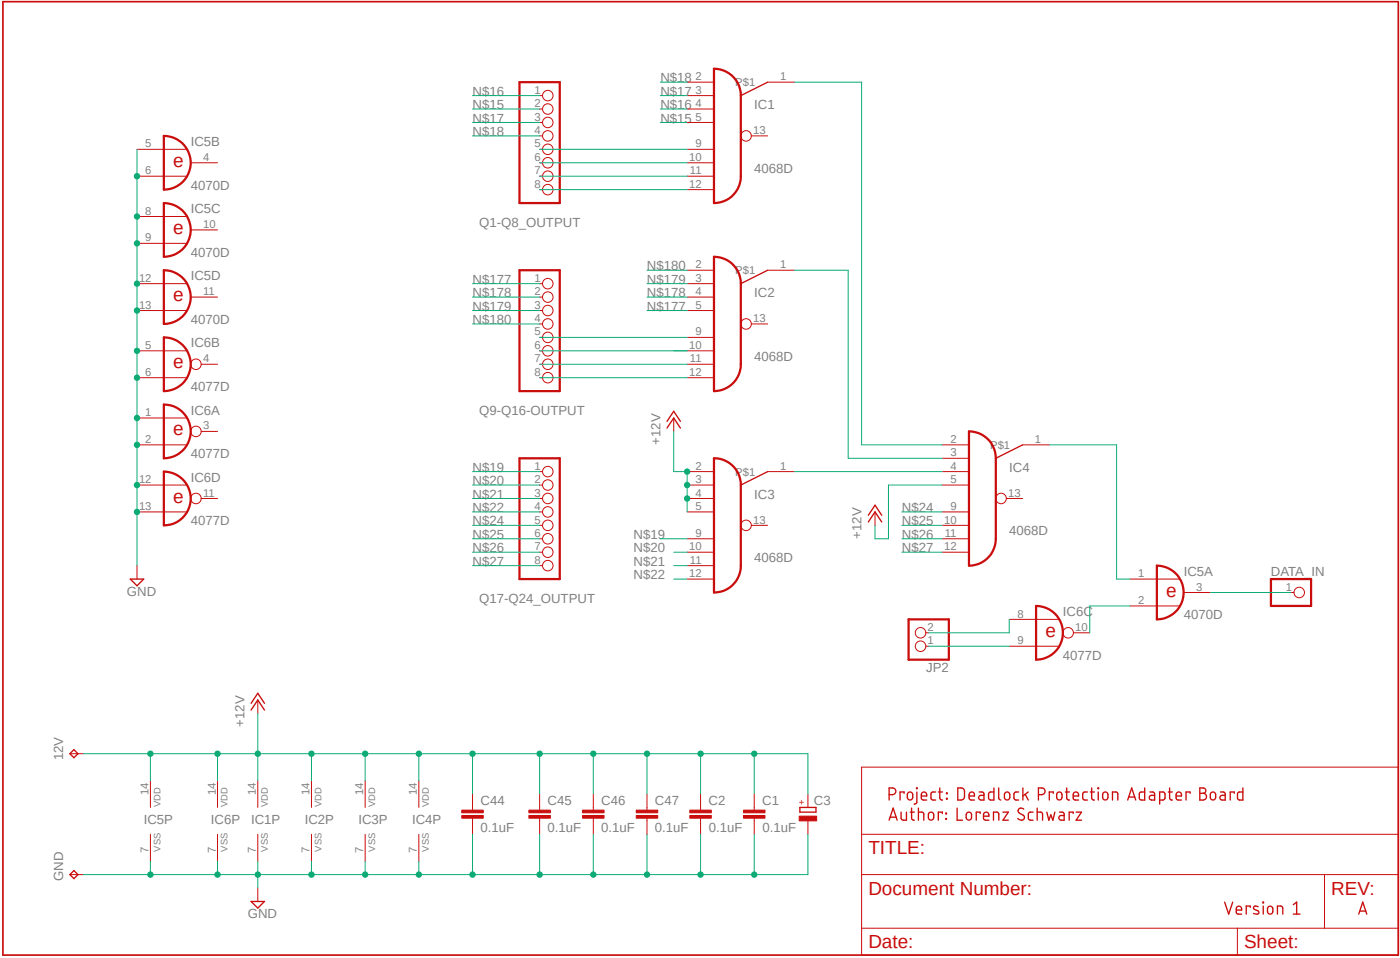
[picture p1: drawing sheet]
<svg xmlns="http://www.w3.org/2000/svg" width="265mm" height="181mm" viewBox="0 0 265 181" stroke-linecap="round" stroke-linejoin="round" font-family="sans-serif">
<!-- layer: Ebene 1 -->
<g fill="none" stroke="#c90d0c" stroke-width=".25">
<path d="M145.3 15.5l-5.1 2.6M145.3 51.1l-5.1 2.5M128.8 79.7l-1.3-1.9-1.3 1.9M128.8 80.9l-1.3-1.9-1.3 1.9M145.3 89.2l-5.1 2.5M164.3 98.7l1.3-1.9 1.3 1.9M166.9 97.4l-1.3-1.9-1.3 1.9M193.5 84.1l-5 2.6M24.7 109.5h2.5l-1.3 1.3zM47.5 134.3l1.3-1.9 1.3 1.9M50.1 133l-1.3-1.9-1.3 1.9M14 141.8l.8 .7-.8 .8-.8-.8z"/>
<path d="M151.4 152.7h3v.9h-3zM168.3 150.3h.6a.63 .63 0 0 0 .6-.7 .63 .63 0 0 0-.6-.6h-.6v2.3M168.3 155.1l.7-2.3 .8 2.3M168.5 154.5h1.1M171.1 150v-.2h-.8v1.5M171.6 153.6v1.5h-.7l-.3-.2-.1-1.3M171.9 149.9l.4-.1a.9 .9 0 0 1 .2 1.4h-.5l-.3-.3zM172.3 153.6h.7M172.5 152.8l.1 2.1 .4 .2M173.5 149l.1 .1zM173.5 149.8v2l-.5 .2M173.8 153.6l.9 .1 .1 1.4"/>
<path d="M173.8 152.8v2.3M174.4 150.5h1a.53 .53 0 0 0-.4-.7 .53 .53 0 0 0-.6 .5l.1 .9 .9 .1M175.8 153.7l.5-.1a.88 .88 0 0 1 .2 1.4l-.4 .1-.4-.4zM177.1 149.8l-.8 .1-.1 1 .2 .3 .7 .1M177.6 149.8h.8M177.9 149v1.9l.2 .3 .3 .1M178.4 153.8v-.2h-.8v1.5M179 153.8l.1 .1zM179 154.8l.1 .1zM179.1 149.9l.2 .2zM179.1 151l.2 .1zM181.1 152.8v2.3h1.1"/>
<path d="M181.3 149h.8l.4 .4v1.4l-.4 .4-.8 .1zM183 153.7l.5-.1a.9 .9 0 0 1 .1 1.4l-.3 .1-.4-.4v-.6zM183.4 150.5h1a.53 .53 0 0 0-.3-.7 .53 .53 0 0 0-.7 .5l.1 .9 .9 .1M185.3 149.8h.7l.2 .2v1.3h-.5a.44 .44 0 0 1-.5-.5 .44 .44 0 0 1 .5-.4h.5M185.5 153.8v-.2h-.7v1.5M186.1 154.3h1.1a.53 .53 0 0 0-.4-.7 .53 .53 0 0 0-.7 .5l.1 .9 1 .1M188 155.1v-1.5l.9 .1 .1 .2v1.2M188.1 149v2.3l-.8-.1-.2-.3v-.9l.2-.2h.8M189 149v1.9l.4 .4M189.8 153.6h1l-1 1.5h1M190.2 149.9l.5-.1a.9 .9 0 0 1 .2 1.4h-.5l-.3-.3zM192.8 149.8l-.8 .1-.1 1 .3 .3 .6 .1"/>
<path d="M193.6 149v2.3M193.8 153a.57 .57 0 0 0-.9-.1 .57 .57 0 0 0 0 .9l.7 .3a.57 .57 0 0 1 .1 .9 .57 .57 0 0 1-.9-.1l-.2-.1M194 150.2l.6 1.1M194.6 149.8l-1 .7M195.5 153.6h-.6l-.3 .3v1l.4 .2h.5M196.3 153.6l.9 .1 .1 1.4M196.3 152.8v2.3M196.5 150.3h.7a.63 .63 0 0 0 .6-.7 .63 .63 0 0 0-.6-.6h-.7v2.3M199.3 150v-.2h-.7v1.5M199.6 153.6l-.3 1.5-.4-1-.4 1-.4-1.5M200.1 149.9l.5-.1a.9 .9 0 0 1 .1 1.4h-.5l-.2-.3zM200.5 153.6h.7l.2 .2v1.3h-.6a.44 .44 0 0 1-.4-.5 .44 .44 0 0 1 .4-.4h.6"/>
<path d="M201.6 149.8h.8M201.9 149v2l.5 .3M203.1 153.8v-.2h-.7v1.5M203.1 150.5h1a.53 .53 0 0 0-.3-.7 .53 .53 0 0 0-.7 .5l.1 .9 .9 .1M203.7 153.6h1l-1 1.5h1M205.8 149.8l-.8 .1-.1 1 .2 .3 .7 .1M206.4 149.8h.7M206.6 149v2l.5 .3M207.8 149l.1 .1zM207.9 149.8v1.5M208.8 149.9l.5-.1a.9 .9 0 0 1 .1 1.4h-.5l-.2-.3zM210.5 151.3v-1.5l1 .1 .1 1.4"/>
<path d="M213.4 151.3l.8-2.3 .7 2.3M213.6 150.7h1.2M216.6 149v2.3l-.7-.1-.3-.2v-1l.3-.2h.7M217.6 149.8h.7l.2 .3v1.2h-.5a.44 .44 0 0 1-.5-.5 .44 .44 0 0 1 .5-.4h.5M219.5 151.3h.6l.4-.3v-.9l-.3-.3h-.7v2.2M221.1 149.8h.8M221.4 149v2l.5 .3M222.6 150.5h1a.53 .53 0 0 0-.3-.7 .53 .53 0 0 0-.7 .5l.1 .9 .9 .1M225.2 150v-.2h-.7v1.5M227.1 149h.6a.51 .51 0 0 1 .5 .5 .51 .51 0 0 1-.5 .5 .63 .63 0 0 1 .6 .6 .63 .63 0 0 1-.6 .7h-.6zM227.1 150h.6M229.2 149.9l.5-.1a.9 .9 0 0 1 .1 1.4h-.5l-.2-.3z"/>
<path d="M231 149.8h.6l.3 .2v1.3h-.6a.44 .44 0 0 1-.4-.5 .44 .44 0 0 1 .4-.4h.6M233.6 150v-.2h-.8v1.5M235.2 149v2.3l-.8-.1-.2-.2v-1l.2-.2h.8M13.2 165.4l.8-.8 .8 .8-.8 .7zM47.5 170.5h2.6l-1.3 1.2zM231.8 170.6l.7 2.2 .8-2.2M234 172.1h1a.53 .53 0 0 0-.4-.7 .53 .53 0 0 0-.6 .4l.1 .9 .9 .1M236.6 171.6v-.3h-.7v1.5M238.1 171.4a.56 .56 0 0 0-.9 .2l.1 .3 .9 .4v.4a.85 .85 0 0 1-1 0M239 170.6l.1 .1zM239.1 171.3v1.5M240 171.5l.5-.2a.87 .87 0 0 1 .1 1.5h-.3l-.4-.3v-.7z"/>
<path d="M241.8 172.8v-1.5h.6l.3 .1 .1 .3v1.1M244.8 172.8h1.2M244.8 171.1l.6-.5v2.2M257.3 172.3h1.2M258.7 172.8l-.8-2.2-.7 2.2"/>
</g>
<g fill="none" stroke="#c90d0c" stroke-width=".19">
<path d="M102.1 18.1h.6M130 18.1h5.1M130 15.5h5.1M145.3 15.5h5.1M25.9 28.2h9.4M25.9 33.3h9.4M36.1 30.8h5.1M102.1 20.6h.6M102.1 23.2h.6M102.1 25.7h.6M102.1 28.2h.6M102.1 30.8h.6"/>
<path d="M102.1 33.3h.6M102.1 35.9h.6M130 20.6h5.1M130 23.2h5.1M130 28.2h5.1M130 30.8h5.1M130 33.3h5.1M130 35.9h5.1M142.2 25.7h3.1M25.9 53.6h9.4M25.9 58.7h9.4M25.9 40.9h9.4"/>
<path d="M25.9 46h9.4M36.1 56.2h5.1M36.1 43.5h5.1M102.1 53.6h.6M102.1 56.2h.6M102.1 58.7h.6M130 53.6h5.1M130 56.2h5.1M130 58.7h5.1M130 51.1h5.1M145.3 51.1h5.1M25.9 66.3h9.4"/>
<path d="M25.9 71.4h9.4M25.9 79h9.4M38.1 68.9h3.1M102.1 61.3h.6M102.1 63.8h.6M102.1 66.3h.6M102.1 68.9h.6M102.1 71.4h.6M127.5 79v2.6M130 63.8h5.1M130 66.3h5.1M130 68.9h5.1"/>
<path d="M130 71.4h5.1M142.2 61.3h3.1M25.9 91.7h9.4M25.9 96.8h9.4M25.9 84.1h9.4M38.1 94.3h3.1M38.1 81.6h3.1M102.1 89.2h.6M102.1 91.7h.6M102.1 94.3h.6M102.1 96.8h.6M102.1 99.3h.6"/>
<path d="M130 89.2h5.1M130 91.7h5.1M130 94.3h5.1M130 96.8h5.1M142.2 99.3h3.1M145.3 89.2h5.1M165.6 96.8v2.5M178.3 89.2h5.1M178.3 91.7h5.1M178.3 96.8h5.1M178.3 99.3h5.1M178.3 84.1h5.1"/>
<path d="M178.3 86.7h5.1M190.5 94.3h3M193.5 84.1h5.1M25.9 107v2.5M102.1 101.9h.6M102.1 104.4h.6M102.1 107h.6M130 101.9h5.1M130 104.4h5.1M130 107h5.1M130 109.5h5.1M175.2 119.7h.6"/>
<path d="M178.3 101.9h5.1M178.3 104.4h5.1M191 117.1h9.4M203.1 119.7h3.1M213.9 109.5h9.4M213.9 114.6h9.4M224 112h5.1M244.3 112h.6M48.8 132.4v2.5M175.2 122.2h.6M191 122.2h9.4M13.2 142.5h2.6"/>
<path d="M28.5 147.6v5.1M28.5 157.8v5M41.2 147.6v5.1M41.2 157.8v5M48.8 147.6v5.1M48.8 157.8v5M58.9 147.6v5.1M58.9 157.8v5M69.1 147.6v5.1M69.1 157.8v5M79.3 147.6v5.1M79.3 157.8v5"/>
<path d="M89.4 150.1v3.1M89.4 154.7v3.1M102.1 150.1v3.1M102.1 154.7v3.1M112.3 150.1v3.1M112.3 154.7v3.1M122.4 150.1v3.1M122.4 154.7v3.1M132.6 150.1v3.1M132.6 154.7v3.1M142.7 150.1v3.1M142.7 154.7v3.1"/>
<path d="M152.9 150.1v2.6M152.9 155.2v2.6M163.1 145.1h101.5v35.5h-101.5zM163.1 157.8h101.5M13.2 165.4h2.6M48.8 167.9v2.6M163.1 175.5h101.5M163.1 165.4h101.5M234.2 175.5v5.1M250.7 165.4v10.1"/>
<circle cx="103.7" cy="18.1" r=".99"/>
<circle cx="103.7" cy="33.3" r=".99"/>
<circle cx="103.7" cy="30.8" r=".99"/>
<circle cx="103.7" cy="28.2" r=".99"/>
<circle cx="103.7" cy="23.2" r=".99"/>
<circle cx="103.7" cy="25.7" r=".99"/>
<circle cx="103.7" cy="35.9" r=".99"/>
<circle cx="103.7" cy="20.6" r=".99"/>
<circle cx="141.2" cy="25.7" r=".99"/>
<circle cx="103.7" cy="56.2" r=".99"/>
<circle cx="103.7" cy="53.6" r=".99"/>
<circle cx="103.7" cy="58.7" r=".99"/>
<circle cx="37.1" cy="68.9" r=".99"/>
<circle cx="103.7" cy="66.3" r=".99"/>
<circle cx="103.7" cy="63.8" r=".99"/>
<circle cx="103.7" cy="71.4" r=".99"/>
<circle cx="103.7" cy="68.9" r=".99"/>
<circle cx="103.7" cy="61.3" r=".99"/>
<circle cx="141.2" cy="61.3" r=".99"/>
<circle cx="37.1" cy="94.3" r=".99"/>
<circle cx="37.1" cy="81.6" r=".99"/>
<circle cx="103.7" cy="94.3" r=".99"/>
<circle cx="103.7" cy="99.3" r=".99"/>
<circle cx="103.7" cy="89.2" r=".99"/>
<circle cx="103.7" cy="96.8" r=".99"/>
<circle cx="103.7" cy="91.7" r=".99"/>
<circle cx="141.2" cy="99.3" r=".99"/>
<circle cx="189.5" cy="94.3" r=".99"/>
<circle cx="103.7" cy="101.9" r=".99"/>
<circle cx="103.7" cy="104.4" r=".99"/>
<circle cx="103.7" cy="107" r=".99"/>
<circle cx="174.2" cy="119.7" r=".99"/>
<circle cx="202.2" cy="119.7" r=".99"/>
<circle cx="245.9" cy="112" r=".99"/>
<circle cx="174.2" cy="122.2" r=".99"/>
</g>
<g fill="none" stroke="#c90d0c" stroke-width=".42">
<path d="M98.3 15.5h7.6v22.9h-7.6zM135.1 13a5.1 5.1 0 0 1 5.1 5.1v15.2a5.1 5.1 0 0 1-5.1 5.1zM31 25.7a5.1 5.1 0 0 1 5.1 5.1 5.1 5.1 0 0 1-5.1 5.1zM31 38.4a5.1 5.1 0 0 1 5.1 5.1 5.1 5.1 0 0 1-5.1 5.1zM31 51.1a5.1 5.1 0 0 1 5.1 5.1 5.1 5.1 0 0 1-5.1 5.1zM98.3 51.1h7.6v22.9h-7.6zM135.1 48.6a5 5 0 0 1 5.1 5v15.3a5.1 5.1 0 0 1-5.1 5.1zM31 76.5a5.1 5.1 0 0 1 5.1 5.1 5.1 5.1 0 0 1-5.1 5.1zM31 63.8a5.1 5.1 0 0 1 5.1 5.1 5.1 5.1 0 0 1-5.1 5.1zM31 89.2a5.1 5.1 0 0 1 5.1 5.1 5.1 5.1 0 0 1-5.1 5zM98.3 86.7h7.6v22.8h-7.6zM135.1 86.7a5 5 0 0 1 5.1 5v15.3a5.1 5.1 0 0 1-5.1 5z"/>
<path d="M183.4 81.6a5.1 5.1 0 0 1 5.1 5.1v15.2a5.1 5.1 0 0 1-5.1 5.1zM172 117.1h7.6v7.6h-7.6zM196.1 114.6a5.1 5.1 0 0 1 5.1 5.1 5.1 5.1 0 0 1-5.1 5zM218.9 107a5.1 5.1 0 0 1 5.1 5 5.1 5.1 0 0 1-5.1 5.1zM240.5 109.5h7.6v5.1h-7.6z"/>
</g>
<g fill="#c90d0c" stroke="#c90d0c" stroke-width=".19">
<path d="M87.4 154.2h4.1v.5h-4.1z"/>
<path d="M87.4 153.2h4.1v.5h-4.1z"/>
<path d="M100.1 154.2h4.1v.5h-4.1z"/>
<path d="M100.1 153.2h4.1v.5h-4.1z"/>
<path d="M110.3 154.2h4v.5h-4z"/>
<path d="M110.3 153.2h4v.5h-4z"/>
<path d="M120.4 154.2h4.1v.5h-4.1z"/>
<path d="M120.4 153.2h4.1v.5h-4.1z"/>
<path d="M140.7 154.2h4.1v.5h-4.1z"/>
<path d="M140.7 153.2h4.1v.5h-4.1z"/>
<path d="M130.6 154.2h4v.5h-4z"/>
<path d="M130.6 153.2h4v.5h-4z"/>
<path d="M151.3 154.3h3.3v.9h-3.3z"/>
</g>
<path d="M.6 .3h264v180.3h-264z" fill="none" stroke="#c90d0c" stroke-width=".32"/>
<path d="M48.8 162.8v5.1M48.8 165.4h10.1" fill="none" stroke="#0dab76" stroke-width=".19"/>
<circle cx="48.8" cy="165.4" r=".51" fill="#0dab76"/>
<g fill="none" stroke="#0dab76" stroke-width=".19">
<path d="M58.9 162.8v2.6h10.2"/>
<circle cx="48.8" cy="165.4" r=".51"/>
</g>
<circle cx="58.9" cy="165.4" r=".51" fill="#0dab76"/>
<g fill="none" stroke="#0dab76" stroke-width=".19">
<path d="M79.3 162.8v2.6h-10.2v-2.6"/>
<circle cx="58.9" cy="165.4" r=".51"/>
</g>
<circle cx="69.1" cy="165.4" r=".51" fill="#0dab76"/>
<g fill="none" stroke="#0dab76" stroke-width=".19">
<path d="M79.3 165.4h10.1"/>
<circle cx="69.1" cy="165.4" r=".51"/>
</g>
<circle cx="79.3" cy="165.4" r=".51" fill="#0dab76"/>
<g fill="none" stroke="#0dab76" stroke-width=".19">
<path d="M89.4 157.8v7.6h12.7"/>
<circle cx="79.3" cy="165.4" r=".51"/>
</g>
<circle cx="89.4" cy="165.4" r=".51" fill="#0dab76"/>
<g fill="none" stroke="#0dab76" stroke-width=".19">
<path d="M102.1 157.8v7.6h10.2"/>
<circle cx="89.4" cy="165.4" r=".51"/>
</g>
<circle cx="102.1" cy="165.4" r=".51" fill="#0dab76"/>
<g fill="none" stroke="#0dab76" stroke-width=".19">
<path d="M112.3 157.8v7.6h10.1"/>
<circle cx="102.1" cy="165.4" r=".51"/>
</g>
<circle cx="112.3" cy="165.4" r=".51" fill="#0dab76"/>
<g fill="none" stroke="#0dab76" stroke-width=".19">
<path d="M122.4 157.8v7.6h10.2"/>
<circle cx="112.3" cy="165.4" r=".51"/>
</g>
<circle cx="122.4" cy="165.4" r=".51" fill="#0dab76"/>
<g fill="none" stroke="#0dab76" stroke-width=".19">
<path d="M132.6 157.8v7.6h10.1"/>
<circle cx="122.4" cy="165.4" r=".51"/>
</g>
<circle cx="132.6" cy="165.4" r=".51" fill="#0dab76"/>
<g fill="none" stroke="#0dab76" stroke-width=".19">
<path d="M142.7 157.8v7.6M28.5 162.8v2.6h20.3M41.2 162.8v2.6"/>
<circle cx="132.6" cy="165.4" r=".51"/>
</g>
<circle cx="41.2" cy="165.4" r=".51" fill="#0dab76"/>
<g fill="none" stroke="#0dab76" stroke-width=".19">
<path d="M15.8 165.4h12.7"/>
<circle cx="41.2" cy="165.4" r=".51"/>
</g>
<circle cx="28.5" cy="165.4" r=".51" fill="#0dab76"/>
<g fill="none" stroke="#0dab76" stroke-width=".19">
<path d="M152.9 157.8v7.6h-10.2"/>
<circle cx="28.5" cy="165.4" r=".51"/>
</g>
<circle cx="142.7" cy="165.4" r=".51" fill="#0dab76"/>
<g fill="none" stroke="#0dab76" stroke-width=".19">
<path d="M25.9 28.2v5.1"/>
<circle cx="142.7" cy="165.4" r=".51"/>
</g>
<circle cx="25.9" cy="33.3" r=".51" fill="#0dab76"/>
<g fill="none" stroke="#0dab76" stroke-width=".19">
<path d="M25.9 33.3v7.6"/>
<circle cx="25.9" cy="33.3" r=".51"/>
</g>
<circle cx="25.9" cy="40.9" r=".51" fill="#0dab76"/>
<g fill="none" stroke="#0dab76" stroke-width=".19">
<path d="M25.9 40.9v5.1"/>
<circle cx="25.9" cy="40.9" r=".51"/>
</g>
<circle cx="25.9" cy="46" r=".51" fill="#0dab76"/>
<g fill="none" stroke="#0dab76" stroke-width=".19">
<path d="M25.9 46v7.6"/>
<circle cx="25.9" cy="46" r=".51"/>
</g>
<circle cx="25.9" cy="53.6" r=".51" fill="#0dab76"/>
<g fill="none" stroke="#0dab76" stroke-width=".19">
<path d="M25.9 53.6v5.1"/>
<circle cx="25.9" cy="53.6" r=".51"/>
</g>
<circle cx="25.9" cy="58.7" r=".51" fill="#0dab76"/>
<g fill="none" stroke="#0dab76" stroke-width=".19">
<path d="M25.9 58.7v7.6"/>
<circle cx="25.9" cy="58.7" r=".51"/>
</g>
<circle cx="25.9" cy="66.3" r=".51" fill="#0dab76"/>
<g fill="none" stroke="#0dab76" stroke-width=".19">
<path d="M25.9 66.3v5.1"/>
<circle cx="25.9" cy="66.3" r=".51"/>
</g>
<circle cx="25.9" cy="71.4" r=".51" fill="#0dab76"/>
<g fill="none" stroke="#0dab76" stroke-width=".19">
<path d="M25.9 71.4v7.6"/>
<circle cx="25.9" cy="71.4" r=".51"/>
</g>
<circle cx="25.9" cy="79" r=".51" fill="#0dab76"/>
<g fill="none" stroke="#0dab76" stroke-width=".19">
<path d="M25.9 79v5.1"/>
<circle cx="25.9" cy="79" r=".51"/>
</g>
<circle cx="25.9" cy="84.1" r=".51" fill="#0dab76"/>
<g fill="none" stroke="#0dab76" stroke-width=".19">
<path d="M25.9 84.1v7.6"/>
<circle cx="25.9" cy="84.1" r=".51"/>
</g>
<circle cx="25.9" cy="91.7" r=".51" fill="#0dab76"/>
<g fill="none" stroke="#0dab76" stroke-width=".19">
<path d="M25.9 91.7v5.1"/>
<circle cx="25.9" cy="91.7" r=".51"/>
</g>
<circle cx="25.9" cy="96.8" r=".51" fill="#0dab76"/>
<g fill="none" stroke="#0dab76" stroke-width=".19">
<path d="M25.9 96.8v10.2M48.8 134.9v12.7M48.8 142.5h10.1"/>
<circle cx="25.9" cy="96.8" r=".51"/>
</g>
<circle cx="48.8" cy="142.5" r=".51" fill="#0dab76"/>
<g fill="none" stroke="#0dab76" stroke-width=".19">
<path d="M69.1 147.6v-5.1h-10.2v5.1"/>
<circle cx="48.8" cy="142.5" r=".51"/>
</g>
<circle cx="58.9" cy="142.5" r=".51" fill="#0dab76"/>
<g fill="none" stroke="#0dab76" stroke-width=".19">
<path d="M69.1 142.5h10.2"/>
<circle cx="58.9" cy="142.5" r=".51"/>
</g>
<circle cx="69.1" cy="142.5" r=".51" fill="#0dab76"/>
<g fill="none" stroke="#0dab76" stroke-width=".19">
<path d="M79.3 147.6v-5.1h10.1v7.6"/>
<circle cx="69.1" cy="142.5" r=".51"/>
</g>
<circle cx="79.3" cy="142.5" r=".51" fill="#0dab76"/>
<g fill="none" stroke="#0dab76" stroke-width=".19">
<path d="M89.4 142.5h33v7.6"/>
<circle cx="79.3" cy="142.5" r=".51"/>
</g>
<circle cx="89.4" cy="142.5" r=".51" fill="#0dab76"/>
<g fill="none" stroke="#0dab76" stroke-width=".19">
<path d="M102.1 142.5v7.6"/>
<circle cx="89.4" cy="142.5" r=".51"/>
</g>
<circle cx="102.1" cy="142.5" r=".51" fill="#0dab76"/>
<g fill="none" stroke="#0dab76" stroke-width=".19">
<path d="M112.3 142.5v7.6"/>
<circle cx="102.1" cy="142.5" r=".51"/>
</g>
<circle cx="112.3" cy="142.5" r=".51" fill="#0dab76"/>
<g fill="none" stroke="#0dab76" stroke-width=".19">
<path d="M122.4 142.5h10.2v7.6"/>
<circle cx="112.3" cy="142.5" r=".51"/>
</g>
<circle cx="122.4" cy="142.5" r=".51" fill="#0dab76"/>
<g fill="none" stroke="#0dab76" stroke-width=".19">
<path d="M132.6 142.5h10.1v7.6"/>
<circle cx="122.4" cy="142.5" r=".51"/>
</g>
<circle cx="132.6" cy="142.5" r=".51" fill="#0dab76"/>
<g fill="none" stroke="#0dab76" stroke-width=".19">
<path d="M41.2 142.5v5.1M48.8 142.5h-20.3v5.1"/>
<circle cx="132.6" cy="142.5" r=".51"/>
</g>
<circle cx="41.2" cy="142.5" r=".51" fill="#0dab76"/>
<g fill="none" stroke="#0dab76" stroke-width=".19">
<path d="M15.8 142.5h12.7"/>
<circle cx="41.2" cy="142.5" r=".51"/>
</g>
<circle cx="28.5" cy="142.5" r=".51" fill="#0dab76"/>
<g fill="none" stroke="#0dab76" stroke-width=".19">
<path d="M142.7 142.5h10.2"/>
<circle cx="28.5" cy="142.5" r=".51"/>
</g>
<circle cx="142.7" cy="142.5" r=".51" fill="#0dab76"/>
<g fill="none" stroke="#0dab76" stroke-width=".19">
<path d="M130 94.3v2.5M152.9 142.5v7.6"/>
<circle cx="142.7" cy="142.5" r=".51"/>
</g>
<circle cx="130" cy="94.3" r=".51" fill="#0dab76"/>
<g fill="none" stroke="#0dab76" stroke-width=".19">
<path d="M130 91.7v2.6"/>
<circle cx="130" cy="94.3" r=".51"/>
</g>
<circle cx="130" cy="91.7" r=".51" fill="#0dab76"/>
<g fill="none" stroke="#0dab76" stroke-width=".19">
<path d="M130 89.2v2.5"/>
<circle cx="130" cy="91.7" r=".51"/>
</g>
<circle cx="130" cy="89.2" r=".51" fill="#0dab76"/>
<g fill="none" stroke="#0dab76" stroke-width=".19">
<path d="M89.4 18.1h12.7M125 15.5h5M125 18.1h5M150.4 15.5h12.7v68.6h15.2M89.4 20.6h12.7M89.4 23.2h12.7M89.4 25.7h12.7M102.1 30.8h27.9M102.1 35.9h27.9M102.1 33.3h27.9M102.1 28.2h27.9M125 20.6h5"/>
<path d="M125 23.2h5M89.4 58.7h12.7M89.4 53.6h12.7M89.4 56.2h12.7M122.4 58.7h7.6M122.4 53.6h7.6M122.4 56.2h7.6M122.4 51.1h7.6M150.4 51.1h10.1v35.6h17.8M89.4 61.3h12.7M102.1 66.3h27.9M102.1 71.4h27.9"/>
<path d="M102.1 63.8h27.9M102.1 68.9h27.9M89.4 89.2h12.7M89.4 91.7h12.7M89.4 94.3h12.7M89.4 96.8h12.7M89.4 99.3h12.7M127.5 81.6v7.6h2.5M150.4 89.2h27.9M170.7 96.8h7.6M170.7 99.3h7.6M178.3 91.7h-10.2v10.2h-2.5v-2.6"/>
<path d="M198.6 84.1h12.7v25.4h2.6M89.4 101.9h12.7M89.4 104.4h12.7M89.4 107h12.7M125 101.9h5M127.5 104.4h2.5M127.5 109.5h2.5M127.5 107h2.5M170.7 101.9h7.6M170.7 104.4h7.6M191 117.1v2.6h-15.2M213.9 114.6h-7.7v5.1"/>
<path d="M229.1 112h15.2M175.8 122.2h15.2"/>
<circle cx="130" cy="89.2" r=".51"/>
</g>
<g font-size="3.6" fill="#c90d0c">
<text x="32.8" y="31.5">e</text>
<text x="32.8" y="44.2">e</text>
<text x="32.8" y="56.9">e</text>
<text x="32.8" y="69.6">e</text>
<text x="32.8" y="82.3">e</text>
<text x="32.8" y="95">e</text>
<text x="220.7" y="112.8">e</text>
<text x="197.9" y="120.4">e</text>
<text x="164.3" y="161.6">TITLE:</text>
<text x="164.3" y="169.2">Document Number:</text>
<text x="252" y="169.2">REV:</text>
<text x="164.3" y="179.3">Date:</text>
<text x="235.4" y="179.3">Sheet:</text>
</g>
<g font-size="2.5" fill="#808080">
<text x="125" y="15.5">N$18</text>
<text x="89.4" y="18.1">N$16</text>
<text x="89.4" y="20.6">N$15</text>
<text x="89.4" y="23.2">N$17</text>
<text x="125" y="20.6">N$16</text>
<text x="125" y="23.2">N$15</text>
<text x="125" y="18.1">N$17</text>
<text x="142.8" y="20.6">IC1</text>
<text x="36.1" y="27.6">IC5B</text>
<text x="89.4" y="25.7">N$18</text>
<text x="36.1" y="35.9">4070D</text>
<text x="142.8" y="32.7">4068D</text>
<text x="36.1" y="40.3">IC5C</text>
<text x="90.7" y="42.8">Q1-Q8_OUTPUT</text>
<text x="36.1" y="53">IC5D</text>
<text x="36.1" y="48.6">4070D</text>
<text x="89.4" y="53.6">N$177</text>
<text x="122.4" y="53.6">N$179</text>
<text x="122.4" y="51.1">N$180</text>
<text x="89.4" y="56.2">N$178</text>
<text x="89.4" y="58.7">N$179</text>
<text x="122.4" y="58.7">N$177</text>
<text x="122.4" y="56.2">N$178</text>
<text x="142.8" y="56.2">IC2</text>
<text x="36.1" y="65.7">IC6B</text>
<text x="36.1" y="61.3">4070D</text>
<text x="89.4" y="61.3">N$180</text>
<text x="142.8" y="68.2">4068D</text>
<text x="36.1" y="74">4077D</text>
<text x="36.1" y="78.4">IC6A</text>
<text x="90.7" y="78.4">Q9-Q16-OUTPUT</text>
<text x="36.1" y="86.6">4077D</text>
<text x="89.4" y="89.2">N$19</text>
<text x="125" y="84.1" transform="rotate(-90 125 84.1)">+12V</text>
<text x="191" y="89.2">IC4</text>
<text x="36.1" y="91.1">IC6D</text>
<text x="89.4" y="91.7">N$20</text>
<text x="89.4" y="94.3">N$21</text>
<text x="142.8" y="94.3">IC3</text>
<text x="36.1" y="99.3">4077D</text>
<text x="89.4" y="96.8">N$22</text>
<text x="89.4" y="99.3">N$24</text>
<text x="89.4" y="101.9">N$25</text>
<text x="119.9" y="101.9">N$19</text>
<text x="163.1" y="101.9" transform="rotate(-90 163.1 101.9)">+12V</text>
<text x="170.7" y="96.8">N$24</text>
<text x="170.7" y="99.3">N$25</text>
<text x="170.7" y="101.9">N$26</text>
<text x="191" y="101.2">4068D</text>
<text x="89.4" y="104.4">N$26</text>
<text x="89.4" y="107">N$27</text>
<text x="119.9" y="104.4">N$20</text>
<text x="119.9" y="107">N$21</text>
<text x="142.8" y="106.3">4068D</text>
<text x="170.7" y="104.4">N$27</text>
<text x="24" y="112.7">GND</text>
<text x="90.7" y="113.9">Q17-Q24_OUTPUT</text>
<text x="119.9" y="109.5">N$22</text>
<text x="224" y="108.9">IC5A</text>
<text x="240.5" y="108.9">DATA_IN</text>
<text x="201.2" y="116.5">IC6C</text>
<text x="224" y="117.1">4070D</text>
<text x="201.2" y="124.7">4077D</text>
<text x="175.3" y="127.1">JP2</text>
<text x="46.3" y="137.4" transform="rotate(-90 46.3 137.4)">+12V</text>
<text x="12" y="143.8" transform="rotate(-90 12 143.8)">12V</text>
<text x="27.2" y="155.8">IC5P</text>
<text x="39.9" y="155.8">IC6P</text>
<text x="47.5" y="155.8">IC1P</text>
<text x="57.7" y="155.8">IC2P</text>
<text x="67.8" y="155.8">IC3P</text>
<text x="78" y="155.8">IC4P</text>
<text x="90.9" y="152.3">C44</text>
<text x="103.6" y="152.3">C45</text>
<text x="113.8" y="152.3">C46</text>
<text x="124" y="152.3">C47</text>
<text x="134.1" y="152.3">C2</text>
<text x="144.3" y="152.3">C1</text>
<text x="154.1" y="152.2">C3</text>
<text x="90.9" y="157.4">0.1uF</text>
<text x="103.6" y="157.4">0.1uF</text>
<text x="113.8" y="157.4">0.1uF</text>
<text x="124" y="157.4">0.1uF</text>
<text x="134.1" y="157.4">0.1uF</text>
<text x="144.3" y="157.4">0.1uF</text>
<text x="12" y="166.6" transform="rotate(-90 12 166.6)">GND</text>
<text x="46.9" y="173.6">GND</text>
</g>
<g font-size="2.1" fill="#808080">
<text x="101.1" y="17.7">1</text>
<text x="131.6" y="15.2">2</text>
<text x="131.6" y="17.7">3</text>
<text x="139.1" y="16.3">P$1</text>
<text x="147.6" y="15.2">1</text>
<text x="101.1" y="20.3">2</text>
<text x="101.1" y="22.8">3</text>
<text x="131.6" y="20.3">4</text>
<text x="131.6" y="22.8">5</text>
<text x="27.5" y="27.9">5</text>
<text x="101.1" y="25.3">4</text>
<text x="101.1" y="27.9">5</text>
<text x="131.6" y="27.9">9</text>
<text x="142.6" y="25.3">13</text>
<text x="27.5" y="33">6</text>
<text x="38.4" y="30.4">4</text>
<text x="101.1" y="30.4">6</text>
<text x="101.1" y="33">7</text>
<text x="101.1" y="35.5">8</text>
<text x="130.4" y="30.4">10</text>
<text x="130.4" y="35.5">12</text>
<text x="130.6" y="33">11</text>
<text x="27.5" y="40.6">8</text>
<text x="27.5" y="45.7">9</text>
<text x="38.4" y="43.1">10</text>
<text x="26.3" y="53.3">12</text>
<text x="101.1" y="53.3">1</text>
<text x="131.6" y="50.7">2</text>
<text x="131.6" y="53.3">3</text>
<text x="139.1" y="51.9">P$1</text>
<text x="147.6" y="50.7">1</text>
<text x="26.3" y="58.4">13</text>
<text x="38.4" y="55.8">11</text>
<text x="101.1" y="55.8">2</text>
<text x="101.1" y="58.4">3</text>
<text x="131.6" y="55.8">4</text>
<text x="131.6" y="58.4">5</text>
<text x="27.5" y="66">5</text>
<text x="101.1" y="60.9">4</text>
<text x="101.1" y="63.4">5</text>
<text x="101.1" y="66">6</text>
<text x="130.4" y="66">10</text>
<text x="131.6" y="63.4">9</text>
<text x="142.6" y="60.9">13</text>
<text x="27.5" y="71.1">6</text>
<text x="38.4" y="68.5">4</text>
<text x="101.1" y="68.5">7</text>
<text x="101.1" y="71.1">8</text>
<text x="130.4" y="71.1">12</text>
<text x="130.6" y="68.5">11</text>
<text x="27.5" y="78.7">1</text>
<text x="27.5" y="83.8">2</text>
<text x="38.4" y="81.2">3</text>
<text x="179.9" y="83.8">2</text>
<text x="195.9" y="83.8">1</text>
<text x="101.1" y="88.8">1</text>
<text x="131.6" y="88.8">2</text>
<text x="139.1" y="90">P$1</text>
<text x="147.6" y="88.8">1</text>
<text x="179.9" y="86.3">3</text>
<text x="179.9" y="88.8">4</text>
<text x="187.4" y="84.9">P$1</text>
<text x="26.3" y="91.4">12</text>
<text x="38.4" y="93.9">11</text>
<text x="101.1" y="91.4">2</text>
<text x="101.1" y="93.9">3</text>
<text x="131.6" y="91.4">3</text>
<text x="131.6" y="93.9">4</text>
<text x="179.9" y="91.4">5</text>
<text x="190.8" y="93.9">13</text>
<text x="26.3" y="96.4">13</text>
<text x="101.1" y="96.4">4</text>
<text x="101.1" y="99">5</text>
<text x="101.1" y="101.5">6</text>
<text x="131.6" y="96.4">5</text>
<text x="131.6" y="101.5">9</text>
<text x="142.6" y="99">13</text>
<text x="178.7" y="99">10</text>
<text x="178.8" y="101.5">11</text>
<text x="179.9" y="96.4">9</text>
<text x="101.1" y="104.1">7</text>
<text x="101.1" y="106.6">8</text>
<text x="130.4" y="104.1">10</text>
<text x="130.6" y="106.6">11</text>
<text x="178.7" y="104.1">12</text>
<text x="130.4" y="109.1">12</text>
<text x="215.4" y="109.1">1</text>
<text x="226.4" y="111.7">3</text>
<text x="243.4" y="111.7">1</text>
<text x="175.6" y="119.3">2</text>
<text x="192.6" y="116.8">8</text>
<text x="203.5" y="119.3">10</text>
<text x="215.4" y="114.2">2</text>
<text x="175.6" y="121.8">1</text>
<text x="192.6" y="121.8">9</text>
<text x="28.1" y="150.3" transform="rotate(-90 28.1 150.3)">14</text>
<text x="40.8" y="150.3" transform="rotate(-90 40.8 150.3)">14</text>
<text x="48.4" y="150.3" transform="rotate(-90 48.4 150.3)">14</text>
<text x="58.6" y="150.3" transform="rotate(-90 58.6 150.3)">14</text>
<text x="68.8" y="150.3" transform="rotate(-90 68.8 150.3)">14</text>
<text x="78.9" y="150.3" transform="rotate(-90 78.9 150.3)">14</text>
<text x="28.1" y="161.3" transform="rotate(-90 28.1 161.3)">7</text>
<text x="40.8" y="161.3" transform="rotate(-90 40.8 161.3)">7</text>
<text x="48.4" y="161.3" transform="rotate(-90 48.4 161.3)">7</text>
<text x="58.6" y="161.3" transform="rotate(-90 58.6 161.3)">7</text>
<text x="68.8" y="161.3" transform="rotate(-90 68.8 161.3)">7</text>
<text x="78.9" y="161.3" transform="rotate(-90 78.9 161.3)">7</text>
</g>
<g font-size="1.8" fill="#808080">
<text x="30.4" y="152.7" transform="rotate(-90 30.4 152.7)">VDD</text>
<text x="43.1" y="152.7" transform="rotate(-90 43.1 152.7)">VDD</text>
<text x="50.7" y="152.7" transform="rotate(-90 50.7 152.7)">VDD</text>
<text x="60.9" y="152.7" transform="rotate(-90 60.9 152.7)">VDD</text>
<text x="71" y="152.7" transform="rotate(-90 71 152.7)">VDD</text>
<text x="81.2" y="152.7" transform="rotate(-90 81.2 152.7)">VDD</text>
<text x="30.4" y="161" transform="rotate(-90 30.4 161)">VSS</text>
<text x="43.1" y="161" transform="rotate(-90 43.1 161)">VSS</text>
<text x="50.7" y="161" transform="rotate(-90 50.7 161)">VSS</text>
<text x="60.9" y="161" transform="rotate(-90 60.9 161)">VSS</text>
<text x="71" y="161" transform="rotate(-90 71 161)">VSS</text>
<text x="81.2" y="161" transform="rotate(-90 81.2 161)">VSS</text>
</g>
<text font-size="1.8" fill="#c90d0c" x="152.3" y="152.3" transform="rotate(-90 152.3 152.3)">+</text>
</svg>
